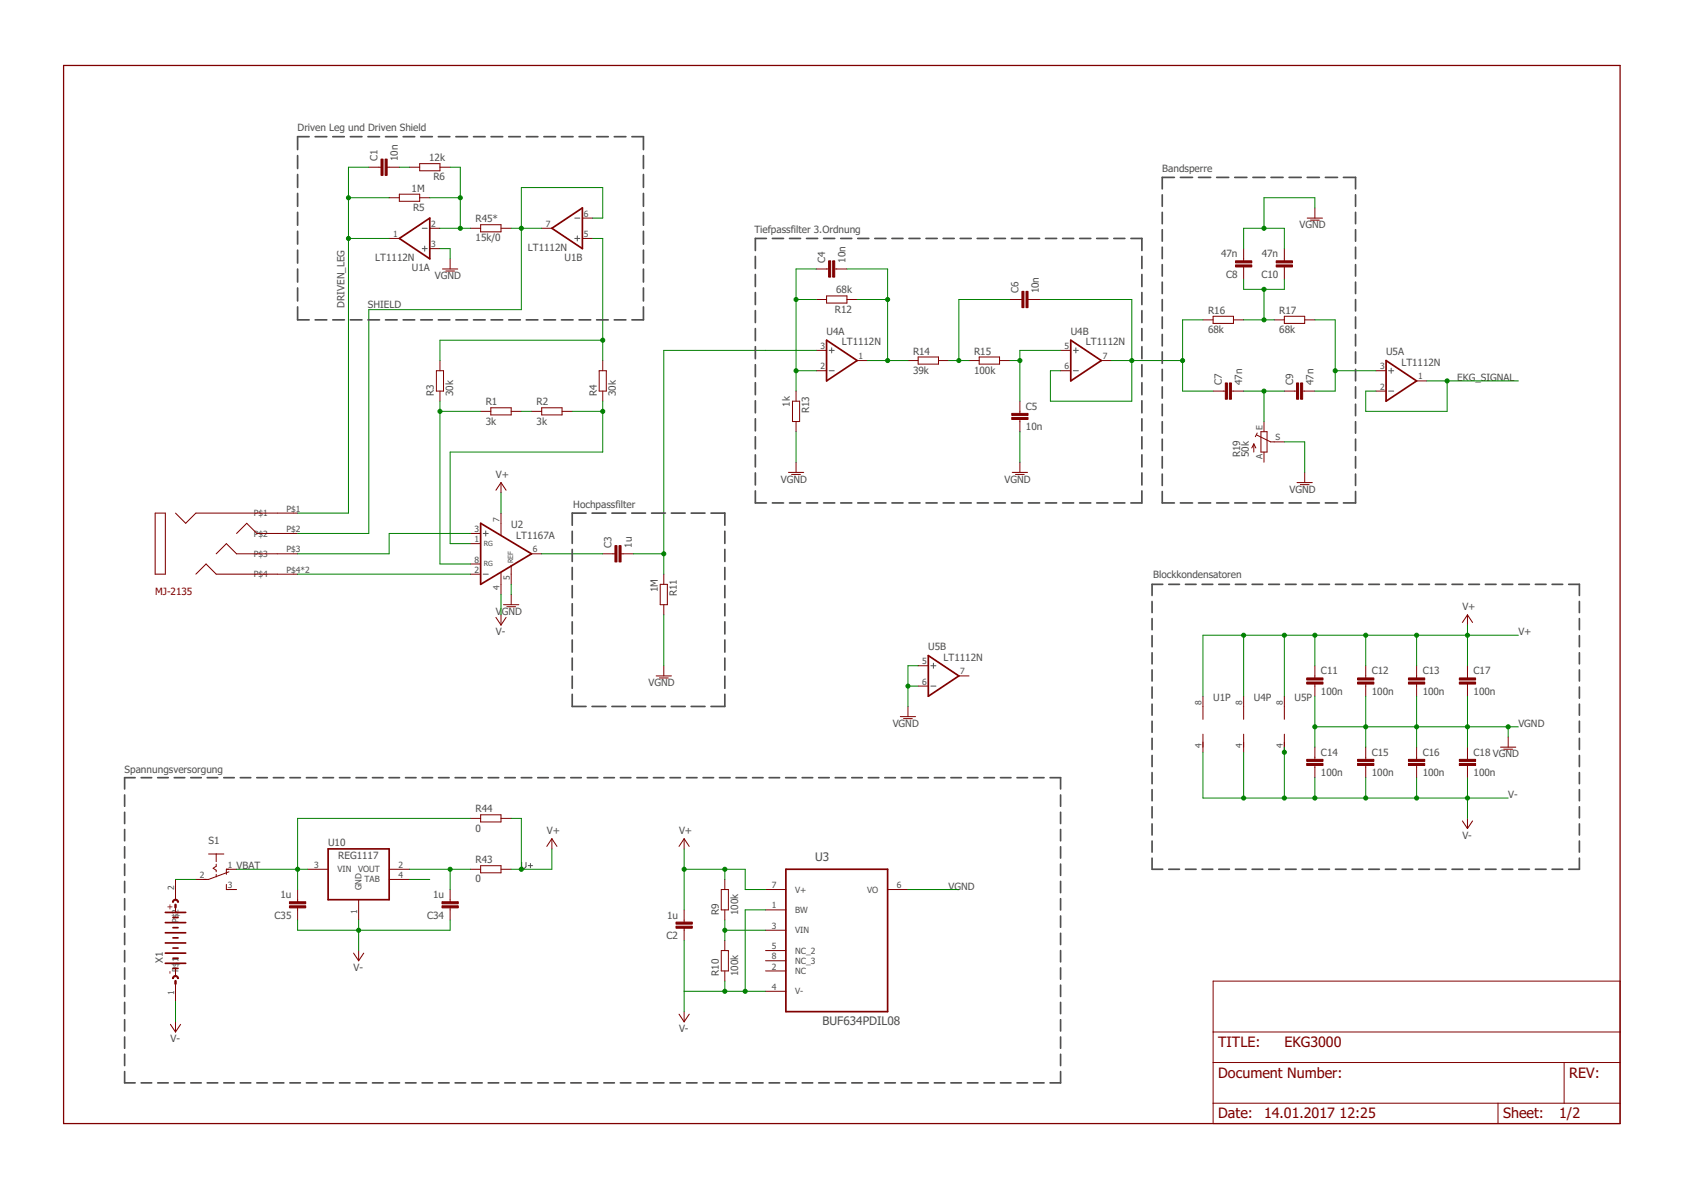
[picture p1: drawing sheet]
<svg xmlns="http://www.w3.org/2000/svg" width="420mm" height="297mm" viewBox="0 0 420 297" stroke-linecap="round" stroke-linejoin="round" font-family="sans-serif">
<g fill="none" stroke="#505050" stroke-width=".25">
<path d="M105.4 57h1.3M143.5 59.5h1.3M143.5 54.4h1.3M144.1 58.9v1.3M105.4 62.1h1.3M106 61.4v1.3M207 87.5h1.3M207 92.5h1.3M207.6 86.8v1.3M267.9 87.5h1.3M267.9 92.5h1.3M268.6 86.8v1.3"/>
<path d="M346.7 92.5h1.2M346.7 97.6h1.2M347.3 91.9v1.3M120.6 133.2h1.3M121.3 132.5v1.3M120.6 143.3h1.3M232.4 166.2h1.3M232.4 171.3h1.3M233 165.5v1.3M130.2 215.3v1l.6 .6 .5-.6v-1M131.9 216.1h1.1M132.4 215.5v1.1"/>
</g>
<path d="M15.9 16.3h388.6v264.2h-388.6z" fill="none" stroke="#800000" stroke-width=".32"/>
<g fill="none" stroke="#800000" stroke-width=".25">
<path d="M92.1 41.7h3M96.6 41.7h3.1M97.2 49.4h2.5M97.2 59.5h2.5M99.7 48.5h5.1v1.7h-5.1zM102.2 41.7h2.6M104.8 40.9h5v1.7h-5zM104.8 49.4h2.5M107.3 57h2.5M109.8 41.7h2.6M117.5 57h2.5M120 56.1h5.1v1.8h-5.1z"/>
<path d="M125.1 57h2.5M135.2 57h2.6M145.4 59.5h2.5M145.4 54.4h2.5M326.3 54.4h3.9M327.2 54.9h2.2M328.3 51.9v2.5M107.3 62.1h2.5M110.5 67.1h3.8M111.3 67.6h2.2M112.4 64.6v2.5M203.8 74.8h2.6"/>
<path d="M203.8 67.1h3.1M206.4 73.9h5v1.7h-5zM208.4 67.1h3M211.4 74.8h2.6M252.1 74.8h3M256.6 74.8h3.1M300.3 79.8h2.6M302.9 79h5v1.7h-5zM307.9 79.8h2.6M310.5 62.1v3M310.5 66.6v3.1M318.1 79.8h2.5"/>
<path d="M320.6 79h5.1v1.7h-5.1zM320.6 62.1v3M320.6 66.6v3.1M325.7 79.8h2.6M108.9 92.5h1.8v5.1h-1.8zM109.8 90v2.5M109.8 97.6v2.5M149.6 92.5h1.8v5.1h-1.8zM150.5 90v2.5M150.5 97.6v2.5M198.7 97.6v2.5M203.8 92.5h2.6"/>
<path d="M203.8 87.5h2.6M214 90h2.5M226.7 90h2.5M229.2 89.1h5.1v1.8h-5.1zM234.3 90h2.5M241.9 90h2.6M244.5 89.1h5v1.8h-5zM249.5 90h2.6M264.8 92.5h2.5M264.8 87.5h2.5M274.9 90h2.6M302.9 97.6h3"/>
<path d="M307.4 97.6h3.1M320.6 97.6h3.1M325.2 97.6h3.1M343.5 92.5h2.5M343.5 97.6h2.5M353.7 95.1h2.5M120 102.7h2.5M122.5 101.8h5.1v1.8h-5.1zM127.6 102.7h2.6M132.7 102.7h2.5M135.2 101.8h5.1v1.8h-5.1zM140.3 102.7h2.6"/>
<path d="M196.8 117.9h3.8M197.6 118.4h2.2M197.8 100.1h1.8v5.1h-1.8zM198.7 105.2v2.6M198.7 115.4v2.5M252.7 117.9h3.8M253.5 118.4h2.2M254.6 100.1v3.1M254.6 104.7v3.1M254.6 115.4v2.5M313 110.8v2M313 110.8l-.5 1"/>
<path d="M313 110.8l.5 1M313.7 108.6l3.5 1.7h3.4M313.9 108.1l-.5 .9M314.8 107.8h1.5v5h-1.5zM315.6 105.2v2.6M315.6 112.8v2.6M325.7 117.9v2.6M38.7 128.1h2.6v15.2h-2.6zM43.8 128.1l2.6 2.5 2.5-2.5h25.4M54 138.2l2.5-2.5 2.6 2.5h15.2M59.1 133.2l2.5-2.6 2.5 2.6h10.2M117.5 133.2h2.5"/>
<path d="M117.5 135.7h2.5M125.1 120.5v2.5M125.1 128.1v5.5M125.1 120.5l1.2 1.9M125.1 120.5l-1.3 1.9M132.7 138.2h2.5M150.5 138.2h3M155 138.2h3.1M323.8 120.5h3.8M324.6 121h2.2M48.9 143.3l2.5-2.5 2.6 2.5h20.3M117.5 143.3h2.5"/>
<path d="M117.5 140.8h2.5M123.8 154.1l1.3 1.9M125.1 142.9v5.5M125.1 153.5v2.5M125.7 150.9h3.8M126.3 154.1l-1.2 1.9M126.5 151.4h2.2M127.6 141.3v4.6M127.6 148.4v2.5M164.8 145.9h1.8v5h-1.8zM165.7 143.3v2.6M165.7 150.9v2.6"/>
<path d="M366.4 153.5v2.5M366.4 153.5l1.2 1.9M366.4 153.5l-1.3 1.9M163.8 168.7h3.8M164.6 169.2h2.2M165.7 166.2v2.5M224.8 178.9h3.8M225.6 179.4h2.2M226.7 176.3v2.6M229.2 166.2h2.6M229.2 171.3h2.6M239.4 168.7h2.5"/>
<path d="M300.3 173.8v5.8M310.5 173.8v5.8M320.6 173.8v5.8M328.3 166.2v3M328.3 170.8v3M341 166.2v3M341 170.8v3M353.7 166.2v3M353.7 170.8v3M366.4 166.2v3M366.4 170.8v3M300.3 183.3v4.5"/>
<path d="M310.5 183.3v4.5M320.6 183.3v4.5M328.3 186.5v3M328.3 191.1v3M341 186.5v3M341 191.1v3M353.7 186.5v3M353.7 191.1v3M366.4 186.5v3M366.4 191.1v3M374.6 186.5h3.8M375.4 187h2.2"/>
<path d="M376.5 184v2.5M43.8 219.5v5.1M52.1 213.2h3.8M54 213.2v1.9M54 215.7v.5l-.8 .5 .8 .5v.4M54 218.2v.7M57.1 217.6l-5 1.9h-3.2M59.1 217h-2.6v1.2M76.8 217h5.1M97.2 219.5h5M97.2 217h5M117.5 217h2.5"/>
<path d="M117.5 204.3h2.5M120 216.1h5.1v1.8h-5.1zM120 203.4h5.1v1.8h-5.1zM125.1 217h2.5M125.1 204.3h2.5M137.8 209.4l1.2 1.9M137.8 209.4l-1.3 1.9M137.8 209.4v2.5M170.8 209.4v2.5M170.8 209.4l1.3 1.9M170.8 209.4l-1.3 1.9M181 219.5v2.5"/>
<path d="M365.1 204.9l1.3 1.9M366.4 204.3v2.5M367.6 204.9l-1.2 1.9M43.8 226.5v1.3M56.5 220.8v1.2h2.6M74.3 222v3.1M74.3 226.6v3.1M88.3 237.9l1.2 1.9M89.5 224.6v5.1M89.5 237.3v2.5M90.8 237.9l-1.3 1.9M112.4 222v3.1"/>
<path d="M112.4 226.6v3.1M170.8 227.1v3.1M170.8 231.7v3M180.1 222h1.7v5.1h-1.7zM180.1 237.3h1.7v5.1h-1.7zM181 227.1v2.6M181 234.7v2.6M191.1 222h5.1M191.1 227.1h5.1M191.1 232.2h5.1M191.1 237.3h5.1M191.1 239.8h5.1"/>
<path d="M221.6 222h5.1M42.5 255.7l1.3 1.9M43.8 241.7v1.9M43.8 244.9v5.1M43.8 255.1v2.5M45.1 255.7l-1.3 1.9M169.5 253.2l1.3 1.9M170.8 252.5v2.6M172.1 253.2l-1.3 1.9M181 242.4v2.5M191.1 242.4h5.1M191.1 247.4h5.1"/>
<path d="M302.9 244.9h101.6v35.6h-101.6zM302.9 257.6h101.6M302.9 265.2h101.6M302.9 275.4h101.6M374 275.4v5.1M390.5 265.2v10.2"/>
</g>
<g fill="#800000" stroke="#800000" stroke-width=".25">
<path d="M96.1 39.7h.5v4.1h-.5z"/>
<path d="M95.1 39.7h.5v4.1h-.5z"/>
<path d="M168.8 230.2h4v.5h-4z"/>
<path d="M168.8 231.2h4v.5h-4z"/>
<path d="M154.5 136.2h.5v4.1h-.5z"/>
<path d="M153.5 136.2h.5v4.1h-.5z"/>
<path d="M207.9 65.1h.5v4.1h-.5z"/>
<path d="M206.9 65.1h.5v4.1h-.5z"/>
<path d="M252.6 104.2h4v.5h-4z"/>
<path d="M252.6 103.2h4v.5h-4z"/>
<path d="M256.1 72.7h.5v4.1h-.5z"/>
<path d="M255.1 72.7h.5v4.1h-.5z"/>
<path d="M306.9 95.6h.5v4.1h-.5z"/>
<path d="M305.9 95.6h.5v4.1h-.5z"/>
<path d="M308.4 65.1h4.1v.5h-4.1z"/>
<path d="M308.4 66.1h4.1v.5h-4.1z"/>
<path d="M324.7 95.6h.5v4.1h-.5z"/>
<path d="M323.7 95.6h.5v4.1h-.5z"/>
<path d="M318.6 65.1h4.1v.5h-4.1z"/>
<path d="M318.6 66.1h4.1v.5h-4.1z"/>
<path d="M326.2 170.2h4.1v.6h-4.1z"/>
<path d="M326.2 169.2h4.1v.5h-4.1z"/>
<path d="M338.9 170.2h4.1v.6h-4.1z"/>
<path d="M338.9 169.2h4.1v.5h-4.1z"/>
<path d="M351.6 170.2h4.1v.6h-4.1z"/>
<path d="M351.6 169.2h4.1v.5h-4.1z"/>
<path d="M326.2 190.6h4.1v.5h-4.1z"/>
<path d="M326.2 189.5h4.1v.6h-4.1z"/>
<path d="M338.9 190.6h4.1v.5h-4.1z"/>
<path d="M338.9 189.5h4.1v.6h-4.1z"/>
<path d="M351.6 190.6h4.1v.5h-4.1z"/>
<path d="M351.6 189.5h4.1v.6h-4.1z"/>
<path d="M364.3 170.2h4.1v.6h-4.1z"/>
<path d="M364.3 169.2h4.1v.5h-4.1z"/>
<path d="M364.3 190.6h4.1v.5h-4.1z"/>
<path d="M364.3 189.5h4.1v.6h-4.1z"/>
<path d="M110.3 225.1h4.1v.5h-4.1z"/>
<path d="M110.3 226.1h4.1v.5h-4.1z"/>
<path d="M72.3 225.1h4v.5h-4z"/>
<path d="M72.3 226.1h4v.5h-4z"/>
</g>
<g fill="none" stroke="#800000" stroke-width=".42">
<path d="M99.7 59.5l7.6-5.1v10.2zM137.8 57l7.6-5.1v10.2zM206.4 84.9l7.6 5.1-7.6 5.1zM267.3 84.9l7.6 5.1-7.6 5.1zM346 90l7.7 5.1-7.7 5zM120 130.6l12.7 7.6-12.7 7.7zM231.8 163.6l7.6 5.1-7.6 5.1zM81.9 211.9h15.3v12.7h-15.3zM196.2 217h25.4v35.5h-25.4zM41.3 227.8h5.1M41.3 237.9h5.1M41.3 235.4h5.1"/>
<path d="M41.3 232.8h5.1M41.3 230.3h5.1M43.2 239.2h1.2M43.2 236.6h1.2M43.2 234.1h1.2M43.2 231.6h1.2M43.2 229h1.2M41.3 240.5h5.1M43.2 241.7h1.2"/>
</g>
<g fill="#800000" stroke="#800000" stroke-width=".25">
<path d="M43.3 224.7a.77 .77 0 0 1 .8-.2 .77 .77 0 0 1 .5 .7h-.3a.51 .51 0 0 0-.5-.5 .51 .51 0 0 0-.5 .5h-.2z" fill-rule="evenodd"/>
<path d="M43.3 243.7a.77 .77 0 0 1 .8-.1 .77 .77 0 0 1 .5 .7h-.3a.51 .51 0 0 0-.5-.5 .51 .51 0 0 0-.5 .5h-.2z" fill-rule="evenodd"/>
</g>
<path d="M43.8 225.8v.7M43.8 244.9v.6" fill="none" stroke="#800000" stroke-width=".61"/>
<g fill="none" stroke="#008000" stroke-width=".25">
<path d="M87 59.5h10.2M87 49.4h10.2M92.1 41.7h-5.1v86.4h-12.7M99.7 41.7h2.5M107.3 49.4h7.6M109.8 57h7.7M112.4 41.7h2.5v15.3M127.6 57h7.6M147.9 59.5h2.6v30.5M147.9 54.4h2.6v-7.6h-20.3v30.5h-38.1v55.9h-17.8M328.3 51.9v-2.5h-12.7v7.6M109.8 62.1h2.6v2.5"/>
<path d="M198.7 74.8h5.1M203.8 67.1h-5.1v30.5M211.4 67.1h10.2v22.9M214 74.8h7.6M252.1 74.8h-12.7v15.2M259.7 74.8h22.9v25.3h-20.4v-7.6h2.6M300.3 79.8h-5.1v17.8h7.7M310.5 62.1v-5.1h10.1v5.1M310.5 69.7v2.5h10.1v-2.5M310.5 79.8h7.6M315.6 72.2v7.6M328.3 79.8h5v17.8h-5"/>
<path d="M150.5 84.9h-40.7v5.1M198.7 92.5h5.1M203.8 87.5h-38.1v55.8M216.5 90h10.2M236.8 90h5.1M252.1 90h2.5M264.8 87.5h-10.2v12.6M277.5 90h17.7M310.5 97.6h10.1M315.6 97.6v7.6M333.3 92.5h10.2M356.2 95.1h22.9"/>
<path d="M361.3 95.1v7.6h-20.3v-5.1h2.5M109.8 100.1v40.7h7.7M109.8 102.7h10.2M130.2 102.7h2.5M142.9 102.7h7.6M150.5 100.1v12.7h-38.1v22.9h5.1M198.7 107.8v7.6M254.6 107.8v7.6M320.6 110.3h5.1v7.6M117.5 133.2h-20.3v5h-22.9M125.1 123v5.1M135.2 138.2h15.3"/>
<path d="M158.1 138.2h7.6M74.3 143.3h43.2M125.1 148.4v5.1M127.6 145.9v2.5M165.7 153.5v12.7M310.5 158.6v15.2M320.6 158.6v15.2M328.3 158.6v7.6M341 158.6v7.6M353.7 158.6v7.6M366.4 156v10.2M379.1 158.6h-78.8v15.2"/>
<path d="M226.7 171.3h2.5M229.2 166.2h-2.5v10.1M328.3 173.8v12.7M341 173.8v12.7M353.7 173.8v12.7M366.4 173.8v12.7M300.3 187.8v11.4h76.2M310.5 187.8v11.4M320.6 186.5v12.7M328.3 194.1v5.1M328.3 181.4h50.8M341 194.1v5.1"/>
<path d="M353.7 194.1v5.1M366.4 194.1v10.2M376.5 181.4v2.6M43.8 219.5h5.1M59.1 217h17.7M102.2 219.5h5.1M102.2 217h15.3M112.4 217v5M117.5 204.3h-43.2v17.7M127.6 204.3h2.6v12.7M137.8 211.9v5.1h-10.2M170.8 217h15.2v5h5.1"/>
<path d="M170.8 211.9v15.2M181 217v2.5M74.3 229.7v2.5h38.1v-2.5M89.5 229.7v7.6M170.8 234.7v17.8M181 229.7v5M181 232.2h10.1M191.1 227.1h-5.1v20.3M226.7 222h12.7M43.8 250v5.1M170.8 247.4h20.3M181 244.9v2.5"/>
</g>
<g fill="#008000" stroke="#008000" stroke-width=".25">
<circle cx="87" cy="59.5" r=".51"/>
<circle cx="87" cy="49.4" r=".51"/>
<circle cx="181" cy="232.2" r=".51"/>
<circle cx="315.6" cy="57" r=".51"/>
<circle cx="328.3" cy="181.4" r=".51"/>
<circle cx="341" cy="181.4" r=".51"/>
<circle cx="353.7" cy="181.4" r=".51"/>
<circle cx="366.4" cy="181.4" r=".51"/>
<circle cx="376.5" cy="181.4" r=".51"/>
<circle cx="226.7" cy="171.3" r=".51"/>
<circle cx="165.7" cy="138.2" r=".51"/>
<circle cx="239.4" cy="90" r=".51"/>
<circle cx="254.6" cy="90" r=".51"/>
<circle cx="333.3" cy="92.5" r=".51"/>
<circle cx="315.6" cy="97.6" r=".51"/>
<circle cx="150.5" cy="84.9" r=".51"/>
<circle cx="150.5" cy="102.7" r=".51"/>
<circle cx="341" cy="199.2" r=".51"/>
<circle cx="353.7" cy="199.2" r=".51"/>
<circle cx="366.4" cy="199.2" r=".51"/>
<circle cx="328.3" cy="199.2" r=".51"/>
<circle cx="310.5" cy="199.2" r=".51"/>
<circle cx="320.6" cy="199.2" r=".51"/>
<circle cx="320.6" cy="187.8" r=".51"/>
<circle cx="181" cy="247.4" r=".51"/>
<circle cx="186" cy="247.4" r=".51"/>
<circle cx="89.5" cy="232.2" r=".51"/>
<circle cx="315.6" cy="72.2" r=".51"/>
<circle cx="315.6" cy="79.8" r=".51"/>
<circle cx="361.3" cy="95.1" r=".51"/>
<circle cx="366.4" cy="158.6" r=".51"/>
<circle cx="353.7" cy="158.6" r=".51"/>
<circle cx="341" cy="158.6" r=".51"/>
<circle cx="328.3" cy="158.6" r=".51"/>
<circle cx="320.6" cy="158.6" r=".51"/>
<circle cx="310.5" cy="158.6" r=".51"/>
<circle cx="130.2" cy="217" r=".51"/>
<circle cx="170.8" cy="217" r=".51"/>
<circle cx="181" cy="217" r=".51"/>
<circle cx="112.4" cy="217" r=".51"/>
<circle cx="74.3" cy="217" r=".51"/>
<circle cx="130.2" cy="57" r=".51"/>
<circle cx="198.7" cy="92.5" r=".51"/>
<circle cx="198.7" cy="74.8" r=".51"/>
<circle cx="221.6" cy="74.8" r=".51"/>
<circle cx="221.6" cy="90" r=".51"/>
<circle cx="282.6" cy="90" r=".51"/>
<circle cx="295.2" cy="90" r=".51"/>
<circle cx="114.9" cy="49.4" r=".51"/>
<circle cx="114.9" cy="57" r=".51"/>
<circle cx="109.8" cy="102.7" r=".51"/>
</g>
<g fill="none" stroke="#505050" stroke-width=".42">
<path d="M74.3 38.8v3.3M77.2 34.1h-2.9v3.2M78.7 34.1h2.9M83.1 34.1h2.9M87.5 34.1h2.9M91.9 34.1h2.8M96.2 34.1h2.9M100.6 34.1h2.9M105 34.1h2.9M109.4 34.1h2.9M113.8 34.1h2.9M118.2 34.1h2.9"/>
<path d="M122.6 34.1h2.9M127 34.1h2.9M131.4 34.1h2.9M135.8 34.1h2.9M140.2 34.1h2.9M144.6 34.1h2.9M148.9 34.1h2.9M153.4 34.1h2.9M157.8 34.1h2.8v3.2M160.6 38.8v3.3M74.3 43.6v3.2M74.3 48.3v3.2"/>
<path d="M74.3 53v3.2M74.3 57.7v3.2M160.6 43.6v3.2M160.6 48.3v3.2M160.6 53v3.2M160.6 57.7v3.2M191.3 59.5h-2.7v3M192.8 59.5h2.8M197.1 59.5h2.8M201.4 59.5h2.7M205.6 59.5h2.8M209.9 59.5h2.7"/>
<path d="M214.1 59.5h2.8M218.4 59.5h2.8M222.7 59.5h2.7M226.9 59.5h2.8M231.2 59.5h2.8M235.5 59.5h2.7M239.7 59.5h2.8M244 59.5h2.7M248.2 59.5h2.8M252.5 59.5h2.7M256.8 59.5h2.7M261 59.5h2.8"/>
<path d="M265.3 59.5h2.7M269.5 59.5h2.8M273.8 59.5h2.8M278.1 59.5h2.7M282.3 59.5h2.8v3M290.2 48.6v2.9M290.2 53v2.8M290.2 57.3v2.9M293.2 44.3h-3v2.8M294.7 44.3h3M299.2 44.3h3M303.7 44.3h3"/>
<path d="M308.3 44.3h3M312.8 44.3h3M317.3 44.3h3M321.8 44.3h3M326.3 44.3h3.1M330.9 44.3h3M335.4 44.3h3v2.8M338.4 48.6v2.9M338.4 53v2.8M338.4 57.3v2.9M74.3 76.6v3.2h2.9M74.3 62.4v3.3"/>
<path d="M74.3 67.2v3.2M74.3 71.9v3.2M78.7 79.8h2.9M83.1 79.8h2.9M87.5 79.8h2.9M91.9 79.8h2.8M96.2 79.8h2.9M100.6 79.8h2.9M105 79.8h2.9M109.4 79.8h2.9M113.8 79.8h2.9M118.2 79.8h2.9"/>
<path d="M122.6 79.8h2.9M127 79.8h2.9M131.4 79.8h2.9M135.8 79.8h2.9M140.2 79.8h2.9M144.6 79.8h2.9M148.9 79.8h2.9M153.4 79.8h2.9M160.6 62.4v3.3M160.6 67.2v3.2M160.6 71.9v3.2M160.6 76.6v3.2h-2.8"/>
<path d="M188.6 64v3M188.6 68.5v3M188.6 73v3M188.6 77.5v3M285.1 64v3M285.1 68.5v3M285.1 73v3M285.1 77.5v3M290.2 61.7v2.9M290.2 66.1v2.8M290.2 70.4v2.9M290.2 74.8v2.8"/>
<path d="M290.2 79.1v2.9M338.4 61.7v2.9M338.4 66.1v2.8M338.4 70.4v2.9M338.4 74.8v2.8M338.4 79.1v2.9M188.6 82v3M188.6 86.5v3M188.6 91v3M188.6 95.5v3M285.1 82v3M285.1 86.5v3"/>
<path d="M285.1 91v3M285.1 95.5v3M290.2 83.5v2.8M290.2 87.8v2.9M290.2 92.2v2.9M290.2 96.6v2.8M338.4 83.5v2.8M338.4 87.8v2.9M338.4 92.2v2.9M338.4 96.6v2.8M188.6 100v3M188.6 104.5v3"/>
<path d="M188.6 109v3M188.6 113.5v3M188.6 118v3.1M285.1 100v3M285.1 104.5v3M285.1 109v3M285.1 113.5v3M285.1 118v3.1M290.2 100.9v2.9M290.2 105.3v2.8M290.2 109.6v2.9M290.2 114v2.8"/>
<path d="M290.2 118.3v2.9M338.4 100.9v2.9M338.4 105.3v2.8M338.4 109.6v2.9M338.4 114v2.8M338.4 118.3v2.9M142.9 132.6v3M142.9 137.1v3M146.3 128.1h-3.4v3M147.8 128.1h3.5M152.8 128.1h3.4M157.7 128.1h3.5"/>
<path d="M162.7 128.1h3.4M167.6 128.1h3.4M172.6 128.1h3.4M177.5 128.1h3.5v3M181 132.6v3M181 137.1v3M188.6 122.5v3h2.7M192.8 125.5h2.8M197.1 125.5h2.8M201.4 125.5h2.7M205.6 125.5h2.8M209.9 125.5h2.7"/>
<path d="M214.1 125.5h2.8M218.4 125.5h2.8M222.7 125.5h2.7M226.9 125.5h2.8M231.2 125.5h2.8M235.5 125.5h2.7M239.7 125.5h2.8M244 125.5h2.7M248.2 125.5h2.8M252.5 125.5h2.7M256.8 125.5h2.7M261 125.5h2.8"/>
<path d="M265.3 125.5h2.7M269.5 125.5h2.8M273.8 125.5h2.8M278.1 125.5h2.7M285.1 122.5v3h-2.8M290.2 122.7v2.8h3M294.7 125.5h3M299.2 125.5h3M303.7 125.5h3M308.3 125.5h3M312.8 125.5h3M317.3 125.5h3"/>
<path d="M321.8 125.5h3M326.3 125.5h3.1M330.9 125.5h3M338.4 122.7v2.8h-3M142.9 141.6v3.1M142.9 146.2v3M142.9 150.7v3M142.9 155.2v3M142.9 159.7v3.1M181 141.6v3.1M181 146.2v3M181 150.7v3"/>
<path d="M181 155.2v3M181 159.7v3.1M287.6 150.1v2.8M287.6 154.4v2.8M287.6 158.7v2.7M290.3 145.9h-2.7v2.7M291.8 145.9h2.6M296 145.9h2.6M300.1 145.9h2.7M304.3 145.9h2.6M308.4 145.9h2.7M312.6 145.9h2.6"/>
<path d="M316.7 145.9h2.7M320.9 145.9h2.7M325.1 145.9h2.6M329.2 145.9h2.7M333.4 145.9h2.6M337.5 145.9h2.7M341.7 145.9h2.7M345.9 145.9h2.6M350 145.9h2.7M354.2 145.9h2.6M358.4 145.9h2.6M362.5 145.9h2.7"/>
<path d="M366.7 145.9h2.6M370.8 145.9h2.7M375 145.9h2.7M379.2 145.9h2.6M383.3 145.9h2.7M387.5 145.9h2.6M391.6 145.9h2.7v2.7M394.3 150.1v2.8M394.3 154.4v2.8M394.3 158.7v2.7M142.9 173.3v3h3.4M142.9 164.3v3"/>
<path d="M142.9 168.8v3M147.8 176.3h3.5M152.8 176.3h3.4M157.7 176.3h3.5M162.7 176.3h3.4M167.6 176.3h3.4M172.6 176.3h3.4M181 164.3v3M181 168.8v3M181 173.3v3h-3.5M287.6 162.9v2.8M287.6 167.2v2.8"/>
<path d="M287.6 171.5v2.8M287.6 175.8v2.7M394.3 162.9v2.8M394.3 167.2v2.8M394.3 171.5v2.8M394.3 175.8v2.7M31.1 198.4v2.9M33.7 194.1h-2.6v2.8M35.2 194.1h2.7M39.4 194.1h2.6M43.5 194.1h2.6M47.6 194.1h2.6"/>
<path d="M51.7 194.1h2.7M55.9 194.1h2.6M60 194.1h2.6M64.1 194.1h2.6M68.2 194.1h2.7M72.4 194.1h2.6M76.5 194.1h2.6M80.6 194.1h2.6M84.8 194.1h2.6M88.9 194.1h2.6M93 194.1h2.6M97.1 194.1h2.6"/>
<path d="M101.2 194.1h2.7M105.4 194.1h2.6M109.5 194.1h2.6M113.6 194.1h2.6M117.8 194.1h2.6M121.9 194.1h2.6M126 194.1h2.6M130.1 194.1h2.7M134.3 194.1h2.6M138.4 194.1h2.6M142.5 194.1h2.6M146.6 194.1h2.6"/>
<path d="M150.7 194.1h2.7M154.9 194.1h2.6M159 194.1h2.6M163.1 194.1h2.7M167.3 194.1h2.6M171.4 194.1h2.6M175.5 194.1h2.6M179.6 194.1h2.7M183.7 194.1h2.7M187.9 194.1h2.6M192 194.1h2.6M196.1 194.1h2.7"/>
<path d="M200.3 194.1h2.6M204.4 194.1h2.6M208.5 194.1h2.6M212.6 194.1h2.7M216.8 194.1h2.6M220.9 194.1h2.6M225 194.1h2.6M229.1 194.1h2.7M233.3 194.1h2.6M237.4 194.1h2.6M241.5 194.1h2.6M245.6 194.1h2.7"/>
<path d="M249.8 194.1h2.6M253.9 194.1h2.6M258 194.1h2.6M262.1 194.1h2.7v2.8M264.8 198.4v2.9M287.6 180v2.8M287.6 184.3v2.8M287.6 188.6v2.7M287.6 192.8v2.8M287.6 197.1v2.8M394.3 180v2.8M394.3 184.3v2.8"/>
<path d="M394.3 188.6v2.7M394.3 192.8v2.8M394.3 197.1v2.8M31.1 202.8v2.8M31.1 207.1v2.8M31.1 211.4v2.8M31.1 215.7v2.8M264.8 202.8v2.8M264.8 207.1v2.8M264.8 211.4v2.8M264.8 215.7v2.8M287.6 214.2v2.8h2.7"/>
<path d="M287.6 201.4v2.8M287.6 205.7v2.7M287.6 209.9v2.8M291.8 217h2.6M296 217h2.6M300.1 217h2.7M304.3 217h2.6M308.4 217h2.7M312.6 217h2.6M316.7 217h2.7M320.9 217h2.7M325.1 217h2.6"/>
<path d="M329.2 217h2.7M333.4 217h2.6M337.5 217h2.7M341.7 217h2.7M345.9 217h2.6M350 217h2.7M354.2 217h2.6M358.4 217h2.6M362.5 217h2.7M366.7 217h2.6M370.8 217h2.7M375 217h2.7"/>
<path d="M379.2 217h2.6M383.3 217h2.7M387.5 217h2.6M394.3 201.4v2.8M394.3 205.7v2.7M394.3 209.9v2.8M394.3 214.2v2.8h-2.7M31.1 220v2.8M31.1 224.3v2.8M31.1 228.6v2.9M31.1 233v2.8M31.1 237.3v2.8"/>
<path d="M264.8 220v2.8M264.8 224.3v2.8M264.8 228.6v2.9M264.8 233v2.8M264.8 237.3v2.8M31.1 241.6v2.8M31.1 245.9v2.8M31.1 250.2v2.8M31.1 254.5v2.8M31.1 258.8v2.9M264.8 241.6v2.8M264.8 245.9v2.8"/>
<path d="M264.8 250.2v2.8M264.8 254.5v2.8M264.8 258.8v2.9M31.1 267.5v2.8h2.6M31.1 263.2v2.8M35.2 270.3h2.7M39.4 270.3h2.6M43.5 270.3h2.6M47.6 270.3h2.6M51.7 270.3h2.7M55.9 270.3h2.6M60 270.3h2.6"/>
<path d="M64.1 270.3h2.6M68.2 270.3h2.7M72.4 270.3h2.6M76.5 270.3h2.6M80.6 270.3h2.6M84.8 270.3h2.6M88.9 270.3h2.6M93 270.3h2.6M97.1 270.3h2.6M101.2 270.3h2.7M105.4 270.3h2.6M109.5 270.3h2.6"/>
<path d="M113.6 270.3h2.6M117.8 270.3h2.6M121.9 270.3h2.6M126 270.3h2.6M130.1 270.3h2.7M134.3 270.3h2.6M138.4 270.3h2.6M142.5 270.3h2.6M146.6 270.3h2.6M150.7 270.3h2.7M154.9 270.3h2.6M159 270.3h2.6"/>
<path d="M163.1 270.3h2.7M167.3 270.3h2.6M171.4 270.3h2.6M175.5 270.3h2.6M179.6 270.3h2.7M183.7 270.3h2.7M187.9 270.3h2.6M192 270.3h2.6M196.1 270.3h2.7M200.3 270.3h2.6M204.4 270.3h2.6M208.5 270.3h2.6"/>
<path d="M212.6 270.3h2.7M216.8 270.3h2.6M220.9 270.3h2.6M225 270.3h2.6M229.1 270.3h2.7M233.3 270.3h2.6M237.4 270.3h2.6M241.5 270.3h2.6M245.6 270.3h2.7M249.8 270.3h2.6M253.9 270.3h2.6M258 270.3h2.6"/>
<path d="M264.8 263.2v2.8M264.8 267.5v2.8h-2.7"/>
</g>
<g font-size="3.6" fill="#800000">
<text x="304.1" y="261.4">TITLE:</text>
<text x="320.6" y="261.4">EKG3000</text>
<text x="304.1" y="269">Document Number:</text>
<text x="391.8" y="269">REV:</text>
<text x="304.1" y="279.2">Date:</text>
<text x="315.6" y="279.2">14.01.2017</text>
<text x="334.4" y="279.2">12:25</text>
<text x="375.2" y="279.2">Sheet:</text>
<text x="389.2" y="279.2">1/2</text>
</g>
<g font-size="2.9" fill="#505050">
<text x="203.5" y="214.9">U3</text>
<text x="205.4" y="255.9">BUF634PDIL08</text>
</g>
<g font-size="2.5" fill="#505050">
<text x="74.3" y="32.6">Driven Leg und Driven Shield</text>
<text x="94.2" y="40.2" transform="rotate(-90 94.2 40.2)">C1</text>
<text x="99.3" y="40.2" transform="rotate(-90 99.3 40.2)">10n</text>
<text x="107.2" y="40.2">12k</text>
<text x="102.8" y="47.8">1M</text>
<text x="108.2" y="45">R6</text>
<text x="290.2" y="43">Bandsperre</text>
<text x="103.1" y="52.6">R5</text>
<text x="118.7" y="55.5">R45*</text>
<text x="188.3" y="58.2">Tiefpassfilter 3.Ordnung</text>
<text x="324.4" y="57">VGND</text>
<text x="93.7" y="65.1">LT1112N</text>
<text x="118.7" y="60.3">15k/0</text>
<text x="131.8" y="62.6">LT1112N</text>
<text x="140.9" y="65.1">U1B</text>
<text x="206" y="65.6" transform="rotate(-90 206 65.6)">C4</text>
<text x="211.1" y="65.6" transform="rotate(-90 211.1 65.6)">10n</text>
<text x="304.9" y="64.2">47n</text>
<text x="315" y="64.2">47n</text>
<text x="102.8" y="67.6">U1A</text>
<text x="108.6" y="69.7">VGND</text>
<text x="306.1" y="69.3">C8</text>
<text x="314.9" y="69.3">C10</text>
<text x="86" y="76.8" transform="rotate(-90 86 76.8)">DRIVEN_LEG</text>
<text x="91.8" y="76.8">SHIELD</text>
<text x="208.7" y="73.2">68k</text>
<text x="254.2" y="73.2" transform="rotate(-90 254.2 73.2)">C6</text>
<text x="259.3" y="73.2" transform="rotate(-90 259.3 73.2)">10n</text>
<text x="206.4" y="83.6">U4A</text>
<text x="208.4" y="78">R12</text>
<text x="267.3" y="83.6">U4B</text>
<text x="301.6" y="83.1">68k</text>
<text x="301.6" y="78.3">R16</text>
<text x="319.4" y="83.1">68k</text>
<text x="319.4" y="78.3">R17</text>
<text x="210.2" y="86.2">LT1112N</text>
<text x="227.9" y="88.5">R14</text>
<text x="243.2" y="88.5">R15</text>
<text x="271.1" y="86.2">LT1112N</text>
<text x="346" y="88.7">U5A</text>
<text x="227.9" y="93.3">39k</text>
<text x="243.2" y="93.3">100k</text>
<text x="349.8" y="91.3">LT1112N</text>
<text x="363.8" y="95.1">EKG_SIGNAL</text>
<text x="108.3" y="98.9" transform="rotate(-90 108.3 98.9)">R3</text>
<text x="113.1" y="98.9" transform="rotate(-90 113.1 98.9)">30k</text>
<text x="121.3" y="101.2">R1</text>
<text x="134" y="101.2">R2</text>
<text x="149" y="98.9" transform="rotate(-90 149 98.9)">R4</text>
<text x="153.8" y="98.9" transform="rotate(-90 153.8 98.9)">30k</text>
<text x="197.2" y="101.5" transform="rotate(-90 197.2 101.5)">1k</text>
<text x="305" y="96.1" transform="rotate(-90 305 96.1)">C7</text>
<text x="310.1" y="96.1" transform="rotate(-90 310.1 96.1)">47n</text>
<text x="322.8" y="96.1" transform="rotate(-90 322.8 96.1)">C9</text>
<text x="327.9" y="96.1" transform="rotate(-90 327.9 96.1)">47n</text>
<text x="121.3" y="106">3k</text>
<text x="134" y="106">3k</text>
<text x="202" y="103.1" transform="rotate(-90 202 103.1)">R13</text>
<text x="256.1" y="107.4">10n</text>
<text x="256.1" y="102.3">C5</text>
<text x="123.8" y="119.2">V+</text>
<text x="309.6" y="114.1" transform="rotate(-90 309.6 114.1)">R19</text>
<text x="311.8" y="114.1" transform="rotate(-90 311.8 114.1)">50k</text>
<text x="194.9" y="120.5">VGND</text>
<text x="250.8" y="120.5">VGND</text>
<text x="321.9" y="123">VGND</text>
<text x="127.6" y="131.9">U2</text>
<text x="143.1" y="126.8">Hochpassfilter</text>
<text x="128.9" y="134.4">LT1167A</text>
<text x="152.6" y="136.7" transform="rotate(-90 152.6 136.7)">C3</text>
<text x="157.7" y="136.7" transform="rotate(-90 157.7 136.7)">1u</text>
<text x="164.2" y="147.9" transform="rotate(-90 164.2 147.9)">1M</text>
<text x="169" y="148.8" transform="rotate(-90 169 148.8)">R11</text>
<text x="287.9" y="144.3">Blockkondensatoren</text>
<text x="123.8" y="153.5">V</text>
<text x="125.3" y="153.5">GND</text>
<text x="365.1" y="152.2">V+</text>
<text x="123.8" y="158.6">V-</text>
<text x="379.1" y="158.6">V+</text>
<text x="231.7" y="162.4">U5B</text>
<text x="235.6" y="164.9">LT1112N</text>
<text x="161.9" y="171.3">VGND</text>
<text x="329.8" y="173.4">100n</text>
<text x="329.8" y="168.3">C11</text>
<text x="342.5" y="173.4">100n</text>
<text x="342.5" y="168.3">C12</text>
<text x="355.2" y="173.4">100n</text>
<text x="355.2" y="168.3">C13</text>
<text x="367.9" y="173.4">100n</text>
<text x="367.9" y="168.3">C17</text>
<text x="302.9" y="175.1">U1P</text>
<text x="313" y="175.1">U4P</text>
<text x="323.2" y="175.1">U5P</text>
<text x="222.9" y="181.4">VGND</text>
<text x="379.1" y="181.4">VGND</text>
<text x="329.8" y="188.7">C14</text>
<text x="342.5" y="188.7">C15</text>
<text x="355.2" y="188.7">C16</text>
<text x="367.9" y="188.7">C18 VGND</text>
<text x="31.1" y="192.8">Spannungsversorgung</text>
<text x="329.8" y="193.7">100n</text>
<text x="342.5" y="193.7">100n</text>
<text x="355.2" y="193.7">100n</text>
<text x="367.9" y="193.7">100n</text>
<text x="118.7" y="202.8">R44</text>
<text x="376.5" y="199.2">V-</text>
<text x="118.7" y="207.6">0</text>
<text x="136.5" y="208.1">V+</text>
<text x="169.5" y="208.1">V+</text>
<text x="365.1" y="209.4">V-</text>
<text x="52.1" y="210.6">S1</text>
<text x="81.9" y="211.3">U10</text>
<text x="84.4" y="214.4">REG1117</text>
<text x="118.7" y="215.5">R43</text>
<text x="59" y="217">VBAT</text>
<text x="118.7" y="220.3">0</text>
<text x="70" y="224.2">1u</text>
<text x="108.1" y="224.2">1u</text>
<text x="236.8" y="222">VGND</text>
<text x="68.6" y="229.3">C35</text>
<text x="106.6" y="229.3">C34</text>
<text x="166.5" y="229.3">1u</text>
<text x="179.5" y="228.4" transform="rotate(-90 179.5 228.4)">R9</text>
<text x="184.3" y="228.4" transform="rotate(-90 184.3 228.4)">100k</text>
<text x="166.4" y="234.4">C2</text>
<text x="40.6" y="240.5" transform="rotate(-90 40.6 240.5)">X1</text>
<text x="88.3" y="242.4">V-</text>
<text x="179.5" y="243.6" transform="rotate(-90 179.5 243.6)">R10</text>
<text x="184.3" y="243.6" transform="rotate(-90 184.3 243.6)">100k</text>
<text x="169.5" y="257.6">V-</text>
<text x="42.5" y="260.1">V-</text>
</g>
<text font-size="2.5" fill="#800000" x="38.7" y="148.4">MJ-2135</text>
<g font-size="2.1" fill="#505050">
<text x="98.2" y="59.2">1</text>
<text x="107.7" y="56.6">2</text>
<text x="136.3" y="56.6">7</text>
<text x="145.8" y="59.2">5</text>
<text x="145.8" y="54.1">6</text>
<text x="107.7" y="61.7">3</text>
<text x="204.8" y="87.1">3</text>
<text x="214.3" y="89.6">1</text>
<text x="265.8" y="87.1">5</text>
<text x="275.3" y="89.6">7</text>
<text x="204.8" y="92.2">2</text>
<text x="265.8" y="92.2">6</text>
<text x="344.5" y="92.2">3</text>
<text x="354" y="94.7">1</text>
<text x="344.5" y="97.3">2</text>
<text x="315.2" y="107.4" transform="rotate(-90 315.2 107.4)">E</text>
<text x="318.5" y="110">S</text>
<text x="315.2" y="114.5" transform="rotate(-90 315.2 114.5)">A</text>
<text x="63.4" y="128.8">P$1</text>
<text x="71.5" y="127.7">P$1</text>
<text x="124.7" y="130.3" transform="rotate(-90 124.7 130.3)">7</text>
<text x="63.4" y="133.9">P$2</text>
<text x="71.5" y="132.8">P$2</text>
<text x="71.5" y="137.9">P$3</text>
<text x="118.5" y="132.8">3</text>
<text x="118.5" y="135.3">1</text>
<text x="133.1" y="137.9">6</text>
<text x="63.4" y="139">P$3</text>
<text x="71.5" y="143">P$4*2</text>
<text x="118.5" y="143">2</text>
<text x="118.5" y="140.4">8</text>
<text x="63.4" y="144.1">P$4</text>
<text x="124.7" y="147.4" transform="rotate(-90 124.7 147.4)">4</text>
<text x="127.3" y="144.8" transform="rotate(-90 127.3 144.8)">5</text>
<text x="230.2" y="165.8">5</text>
<text x="230.2" y="170.9">6</text>
<text x="239.7" y="168.4">7</text>
<text x="300" y="176" transform="rotate(-90 300 176)">8</text>
<text x="310.1" y="176" transform="rotate(-90 310.1 176)">8</text>
<text x="320.3" y="176" transform="rotate(-90 320.3 176)">8</text>
<text x="300" y="186.7" transform="rotate(-90 300 186.7)">4</text>
<text x="310.1" y="186.7" transform="rotate(-90 310.1 186.7)">4</text>
<text x="320.3" y="186.7" transform="rotate(-90 320.3 186.7)">4</text>
<text x="49.9" y="219.2">2</text>
<text x="56.9" y="221.7">3</text>
<text x="56.9" y="216.6">1</text>
<text x="78.4" y="216.6">3</text>
<text x="84.2" y="217.7">VIN</text>
<text x="89.4" y="217.7">VOUT</text>
<text x="91" y="220.3">TAB</text>
<text x="99.5" y="216.6">2</text>
<text x="99.5" y="219.2">4</text>
<text x="192.7" y="221.7">7</text>
<text x="223.9" y="221.7">6</text>
<text x="43.5" y="222.3" transform="rotate(-90 43.5 222.3)">2</text>
<text x="90.3" y="222.3" transform="rotate(-90 90.3 222.3)">GND</text>
<text x="192.7" y="226.8">1</text>
<text x="198.5" y="222.8">V+</text>
<text x="198.5" y="227.9">BW</text>
<text x="216.5" y="222.8">VO</text>
<text x="44.6" y="230.4" transform="rotate(-90 44.6 230.4)">P$2</text>
<text x="89.2" y="228.1" transform="rotate(-90 89.2 228.1)">1</text>
<text x="192.7" y="231.9">3</text>
<text x="198.5" y="233">VIN</text>
<text x="192.7" y="236.9">5</text>
<text x="192.7" y="239.5">8</text>
<text x="198.5" y="238">NC_2</text>
<text x="44.6" y="242.6" transform="rotate(-90 44.6 242.6)">P$</text>
<text x="44.6" y="240.2" transform="rotate(-90 44.6 240.2)">1</text>
<text x="192.7" y="242">2</text>
<text x="198.5" y="240.6">NC_3</text>
<text x="198.5" y="243.1">NC</text>
<text x="43.5" y="248.4" transform="rotate(-90 43.5 248.4)">1</text>
<text x="192.7" y="247.1">4</text>
<text x="198.5" y="248.2">V-</text>
</g>
<g font-size="2.1" fill="#800000">
<text x="43.2" y="227.1" transform="rotate(-90 43.2 227.1)">+</text>
<text x="43.2" y="243" transform="rotate(-90 43.2 243)">-</text>
</g>
<g font-size="1.8" fill="#505050">
<text x="120.8" y="136.2">RG</text>
<text x="120.8" y="141.3">RG</text>
<text x="128.1" y="140.5" transform="rotate(-90 128.1 140.5)">REF</text>
</g>
</svg>
